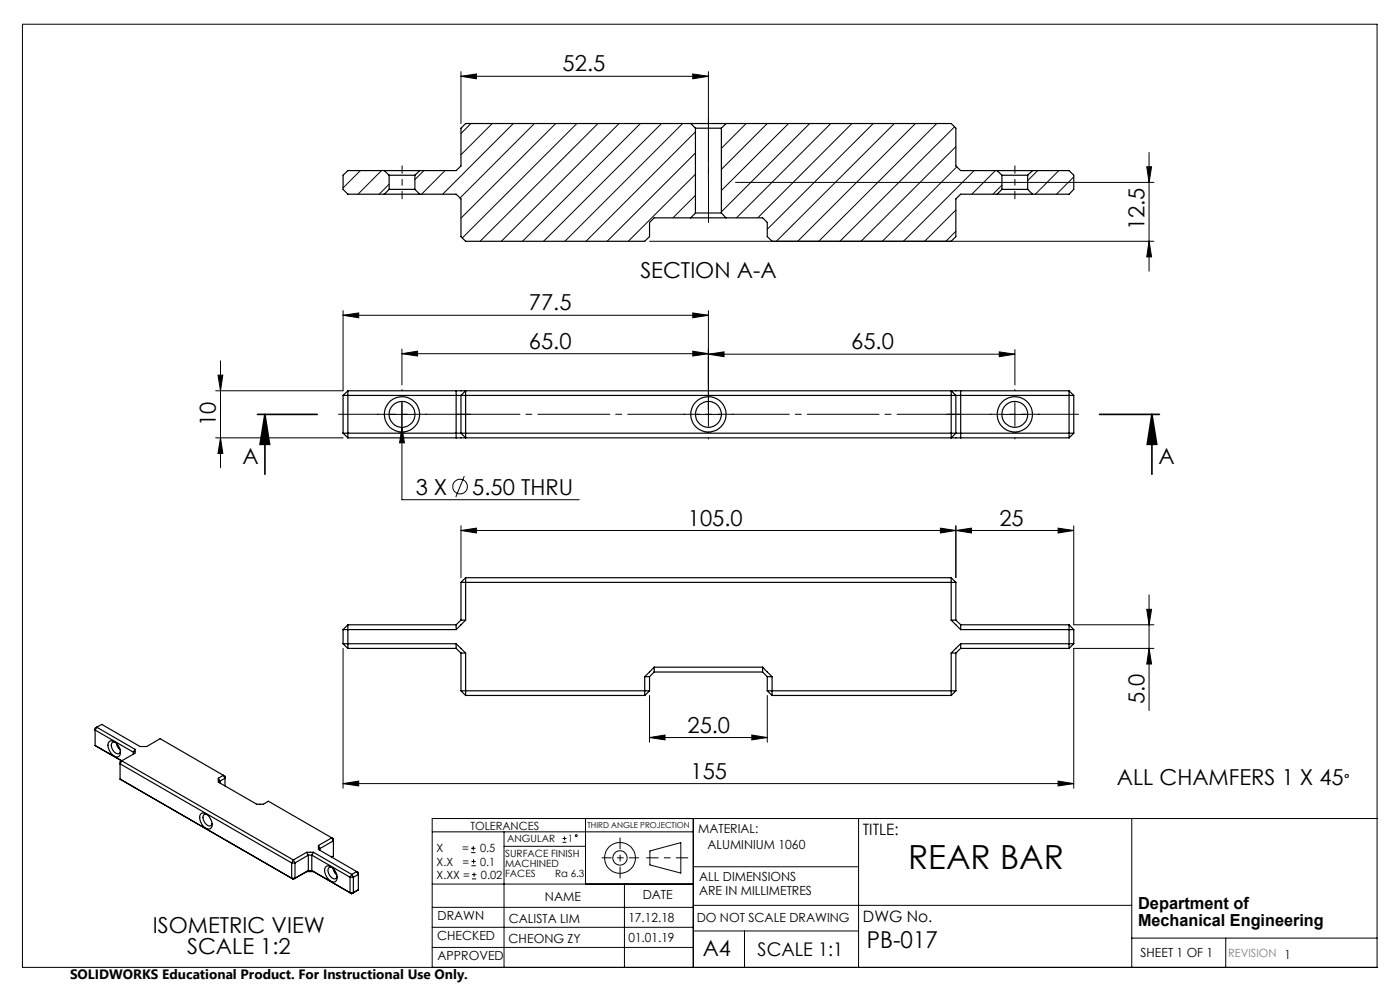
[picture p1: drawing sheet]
<svg xmlns="http://www.w3.org/2000/svg" width="297mm" height="210mm" viewBox="0 0 297 210" stroke-linecap="round" stroke-linejoin="round" font-family="sans-serif">
<g fill="none" stroke="#000" stroke-width=".21">
<path d="M4.8 5.1h287.3v200.1h-287.3zM97.8 16.2l3.3-.5v1zM97.8 15.2v11M97.8 16.2h52.5M147 15.7l3.3 .5-3.3 .5zM150.3 15.2v23M76.4 36.2l-3.6 3.7M80.9 36.2l-4.9 5M82.5 39.1l-2.1 2.1M89.9 36.2l-1.9 1.9M94.4 36.2l-5 5M99.9 26.2l-2.1 2.1"/>
<path d="M104.4 26.2l-6.6 6.6M108.9 26.2l-15 15M113.4 26.2l-15.8 15.8M117.9 26.2l-20.1 20.1M122.4 26.2l-24.3 24.3M126.9 26.2l-25.1 25M131.3 26.2l-24.9 25M135.9 26.2l-25.1 25M140.3 26.2l-25 25M144.8 26.2l-25 25M147.5 28l-23.2 23.2M147.5 32.4l-18.7 18.8"/>
<path d="M147.5 37l-14.2 14.2M156 38.7h88.8M158.3 26.2l-5.3 5.3M162.8 26.2l-9.8 9.7M167.3 26.2l-14.3 14.2M171.8 26.2l-18.8 18.7M176.2 26.2l-20 20M180.7 26.2l-19.9 20M185.2 26.2l-22.4 22.4M189.7 26.2l-25 25M194.2 26.2l-25 25M198.7 26.2l-25 25"/>
<path d="M202.5 26.9l-24.3 24.3M202.8 31.1l-20.1 20.1M203 35.4l-15.8 15.8M206.7 36.2l-15 15M211.2 36.2l-5 5M212.5 39.3l-1.9 1.9M220.1 36.2l-2.1 2.1M224.6 36.2l-5 5M227.8 37.5l-3.7 3.7M243.3 35.4h1l-.5 3.3zM243.8 32.3v25.2M137.8 51.2h107"/>
<path d="M147.5 41.4l-4.7 4.8M202.8 44.5l-6.7 6.7M202.8 49.1l-2.1 2.1M243.8 51.2l.5 3.3h-1zM46.2 79.6h1.1l-.5 3.3zM46.8 76.5v22.7M72.8 66.9l3.3-.5v1zM72.8 65.9v17h-27M72.8 66.9h77.5M85.3 75l3.3-.5v1zM85.3 74v7.7M85.3 75h65"/>
<path d="M147 66.4l3.3 .5-3.3 .5zM147 74.5l3.3 .5-3.3 .5zM150.3 75.1l3.3-.5v1.1zM150.3 65.9v24.5M150.3 75.1h65M212 74.6l3.3 .5-3.3 .6zM215.3 74.1v7.6M45.8 92.9h27M46.8 92.9l.5 3.3h-1.1zM82.8 87.9h5M85.3 90.7l.5 3.2h-1zM85.3 85.2v20.8h37.6"/>
<path d="M147.8 87.9h5M212.8 87.9h5M215.3 85.4v5M97.8 112.5l3.3-.5v1.1zM97.8 111.5v11M98.5 101l-1.8 4.4M199.5 112l3.3 .5-3.3 .6zM202.8 112.5l3.3-.5v1.1zM202.8 111.5v11M224.5 112l3.3 .5-3.3 .6zM227.8 112.5h-130M227.8 111.5v21h17"/>
<path d="M72.8 137.5v29.7M243.3 129.2h1l-.5 3.3zM243.8 137.5l.5 3.4h-1zM243.8 126.2v24.5M244.8 137.5h-17v29.7M137.8 156.4l3.3-.5v1zM137.8 147.5v9.9M137.8 156.4h25M159.5 155.9l3.3 .5-3.3 .5zM162.8 147.5v9.9M72.8 166.2l3.3-.5v1zM72.8 166.2h155"/>
<path d="M91.7 176.5h55.4M99.9 179.9h1M100.4 179.5v.9M106.9 176.5v28.7M106.9 179.5h17.3M119.3 178.7h.9M119.3 177.9h.9M119.8 177.4v.9M124.2 173.6v13.9M147.1 173.6v31.6M182.1 173.6v31.6M224.5 165.7l3.3 .5-3.3 .5z"/>
<path d="M240.1 173.6v31.6M292.1 173.6h-200.4v31.6M91.7 196.7h55.4M91.7 192.5h55.4M91.7 187.5h55.4M99.9 180.9h1M100 183.6h.9M100 182.7h.9M100.1 186.4h.9M100.1 185.5h.9M100.5 182.3v.9M100.6 185.1v.9"/>
<path d="M132.5 187.5v17.7M137.9 180.5l6.5-1.8v6.5l-6.5-1.7zM147.1 183.9h35M147.1 197.5h35M147.1 192h93M157.9 197.5v7.7M240.1 199h52M260 199v6.2M91.7 201h55.4"/>
<circle cx="97.6" cy="103.2" r="1.55"/>
<circle cx="122.2" cy="177.3" r=".2"/>
<circle cx="131.5" cy="182" r="1.52"/>
<circle cx="131.5" cy="182" r="3.3"/>
</g>
<path d="M145.9 182h-8.7" fill="none" stroke="#000" stroke-width=".21" stroke-dasharray="15.2 1.3 1.3 1.3" stroke-dashoffset="12.8"/>
<path d="M131.5 177.7v8.6" fill="none" stroke="#000" stroke-width=".21" stroke-dasharray="15.2 1.3 1.3 1.3" stroke-dashoffset="12.9"/>
<path d="M127.7 182h7.8" fill="none" stroke="#000" stroke-width=".21" stroke-dasharray="15.2 1.3 1.3 1.3" stroke-dashoffset="13.3"/>
<path d="M54.6 87.9h12.7M56.2 87.9l1 6.4h-2zM56.2 87.9v12.7M233.3 87.9h12.7M244.4 87.9l1 6.4h-2zM244.4 87.9v12.7" fill="none" stroke="#000" stroke-width=".35"/>
<path d="M80.3 87.9h-.2M85.3 82.9v-.3M85.3 92.9v.2M90.3 87.9h.3M145.3 87.9h-.2M150.3 82.9v-.3M150.3 92.9v.2M155.3 87.9h.3M210.3 87.9h-.2M215.3 82.9v-.3M215.3 92.9v.2M220.3 87.9h.3" fill="none" stroke="#000" stroke-width=".21" stroke-dasharray="15.2 1.3 1.3 1.3"/>
<path d="M203.8 87.9h-107" fill="none" stroke="#000" stroke-width=".21" stroke-dasharray="15.2 1.3 1.3 1.3" stroke-dashoffset="1.7"/>
<path d="M99.8 87.9h-28M228.8 87.9h-28" fill="none" stroke="#000" stroke-width=".21" stroke-dasharray="15.2 1.3 1.3 1.3" stroke-dashoffset="3.1"/>
<path d="M215.3 35.2v7M85.3 42.2v-7" fill="none" stroke="#000" stroke-width=".21" stroke-dasharray="15.2 1.3 1.3 1.3" stroke-dashoffset="13.6"/>
<path d="M150.3 25.2v22" fill="none" stroke="#000" stroke-width=".21" stroke-dasharray="15.2 1.3 1.3 1.3" stroke-dashoffset="6.1"/>
<g fill="#000">
<path d="M147 74.5l3.3 .5-3.3 .5zM85.3 75l3.3-.5v1zM199.5 112l3.3 .5-3.3 .6zM97.8 112.5l3.3-.5v1.1z"/>
<path d="M46.8 92.9l.5 3.3h-1.1zM46.2 79.6h1.1l-.5 3.3z"/>
<path d="M85.3 90.7l-.5 3.2h1zM72.8 66.9l3.3-.5v1zM147 66.4l3.3 .5-3.3 .5zM150.3 75.1l3.3-.5v1.1zM212 74.6l3.3 .5-3.3 .6zM72.8 166.2l3.3-.5v1zM224.5 165.7l3.3 .5-3.3 .5zM137.8 156.4l3.3-.5v1zM159.5 155.9l3.3 .5-3.3 .5zM202.8 112.5l3.3-.5v1.1zM224.5 112l3.3 .5-3.3 .6zM97.8 16.2l3.3-.5v1zM147 15.7l3.3 .5-3.3 .5z"/>
<path d="M244.4 87.9l1 6.4h-2zM56.2 87.9l1 6.4h-2z"/>
<path d="M243.3 129.2h1l-.5 3.3zM243.8 137.5l.5 3.4h-1zM243.3 35.4h1l-.5 3.3zM243.8 51.2l.5 3.3h-1z"/>
</g>
<g fill="none" stroke="#000" stroke-width=".25">
<path d="M81.5 36.2h7.5M81.5 36.2h-7.7l-1 1v3l1 1h7.7M81.5 36.2l1 1M82.5 37.2h5.5M82.5 37.2v3M88 37.2v3M89 36.2l-1 1M146.5 26.2h7.5M146.5 26.2h-47.7l-1 1v8l-1 1h-7.8M146.5 26.2l1 1M147.5 27.2h5.5M147.5 27.2v18"/>
<path d="M153 27.2v18M154 26.2h47.8l1 1v8l1 1h7.7M154 26.2l-1 1M211.5 36.2h7.5M211.5 36.2l1 1M212.5 37.2h5.5M212.5 37.2v3M218 37.2v3M219 36.2h7.8l1 1v3l-1 1h-7.8M219 36.2l-1 1M81.5 41.2h7.5M82.5 40.2h5.5"/>
<path d="M82.5 40.2l-1 1M88 40.2l1 1M89 41.2h7.8l1 1v8l1 1h38l1-1v-3l1-1h7.7M146.5 46.2h7.5M147.5 45.2h5.5M147.5 45.2l-1 1M153 45.2l1 1M211.5 41.2h7.5M211.5 41.2h-7.7l-1 1v8l-1 1h-38l-1-1v-3l-1-1h-7.8M212.5 40.2h5.5M212.5 40.2l-1 1M218 40.2l1 1"/>
<path d="M72.8 83.9h155M72.8 91.9h155M72.8 91.9l1 1M72.8 83.9v8M73.8 82.9h153M73.8 92.9h153M73.8 82.9l-1 1M73.8 82.9v10M96.8 82.9v10M97.8 83.9l1-1v10l-1-1zM201.8 82.9l1 1v8l-1 1zM203.8 82.9v10"/>
<path d="M226.8 82.9v10M226.8 82.9l1 1M227.8 83.9v8M227.8 91.9l-1 1M72.8 133.6v3M72.8 133.6h24M72.8 136.6h24M72.8 136.6l1 .9M73.8 132.5v5M73.8 137.5h23M73.8 132.5l-1 1.1M73.8 132.5h23"/>
<path d="M96.8 132.5v1.1M96.8 136.6v.9M96.8 136.6l2 1.9M96.8 137.5l1 1M97.8 123.5v8M97.8 138.5v8M97.8 123.5h105M97.8 138.5h1M97.8 131.5h1M97.8 131.5l-1 1M98.8 122.5v9M98.8 138.5v9"/>
<path d="M98.8 131.5l-2 2.1M98.8 122.5l-1 1M98.8 122.5h103M201.8 122.5v9M201.8 138.5v9M201.8 131.5l2 2.1M201.8 138.5h1M201.8 131.5h1M201.8 122.5l1 1M202.8 123.5v8M202.8 138.5v8M202.8 131.5l1 1"/>
<path d="M203.8 132.5v1.1M203.8 136.6v.9M203.8 133.6h24M203.8 136.6h24M203.8 136.6l-2 1.9M203.8 137.5l-1 1M203.8 137.5h23M203.8 132.5h23M226.8 132.5v5M226.8 132.5l1 1.1M227.8 133.6v3M227.8 136.6l-1 .9"/>
<path d="M20.2 158.1l5.6 3.3M20.2 158.1l.3 .3M20.5 154.3l8.1 4.7M20.5 154.3l1.1-.6 8.1 4.7h1.4l2.9-1.7 13.4 7.8M20.5 154.3l-.3 .6 8.1 4.7M20.5 154.3l-.3 .2v3.6M23.1 157.4a1.24 1.24 0 0 1 1.9 .7 1.86 1.86 0 0 1 .2 2.4 2.05 2.05 0 0 1-2.2-1.9l-.1-.5zM24.4 157.4a.68 .68 0 0 0-.8 .3 .68 .68 0 0 0 .1 .9 1.4 1.4 0 0 0 1.6 1.2l.2-.4M24.7 157.7l.2 .7 .6 .6M24.8 157.8l.6 1.1M28.3 159.6v.4M28.6 159v.8l-2.8 1.6"/>
<path d="M28.6 159l-.3 .6M97.8 146.5h40M97.8 146.5l1 1M98.8 147.5h38M136.8 143.5v4M136.8 143.5h1M137.8 146.5l-1 1M137.8 143.5v3M138.8 141.5h23M138.8 141.5l-2 2M138.8 141.5v1M138.8 142.5l-1 1"/>
<path d="M138.8 142.5h23M161.8 141.5l2 2M161.8 142.5l1 1M161.8 141.5v1M162.8 146.5h40M162.8 146.5l1 1M162.8 143.5h1M162.8 143.5v3M163.8 147.5h38M163.8 143.5v4M202.8 146.5l-1 1M25.5 165.3l36.7 21.2"/>
<path d="M25.5 165.3l.3 .2M25.8 161.4l36.4 21M25.8 161.4l-.3 .6 36.4 21M25.8 161.4l-.3 .2v3.7M42.5 172.7a1.24 1.24 0 0 1 1.9 .7 1.61 1.61 0 0 1 0 2.5 2.4 2.4 0 0 1-1.9-3.2zM43.9 172.7a.7 .7 0 0 0-.8 .3 .7 .7 0 0 0 0 .9 1.4 1.4 0 0 0 1.7 1.2l.2-.4M46.3 165.1v.8l8.2 4.7h1.4l1-.6 13.5 7.7M46.3 165.1l.4 .6M46.7 165.7v.4M47.4 164.5l-1.1 .6M47.4 164.5l.3 .6-1 .6M47.4 164.5l.3 .2v2"/>
<path d="M67.6 179.3v.9l8.1 4.7M67.6 179.3l.3 .7M67.9 180v.4M70.4 177.7l-2.8 1.6M70.4 177.7l.3 .7-2.8 1.6M70.4 177.7l.3 .2v3.7l-.3 .2M61.9 183h.7M61.9 183v3.3M61.9 186.3h.7M61.9 186.3l.3 .2M62.2 182.4l.4 .6M62.2 182.4l-.3 .6"/>
<path d="M62.6 183v3.3M62.6 186.3l-.4 .2M65.1 180.8l-2.9 1.6M65.1 180.8h1.4M65.1 180.8l.3 .6M65.1 184.9l-2.9 1.6M65.4 181.4l-2.8 1.6M65.4 181.4v3.3M65.4 184.7l-2.8 1.6M65.4 181.4h.7M65.4 184.7h.7M65.4 184.7l-.3 .2"/>
<path d="M66.1 184.7l8.5 4.9M66.1 181.4l8.2 4.7M66.1 181.4v3.3M66.1 184.7l.4 .2h-1.4M66.5 180.8l8.1 4.7M66.5 180.8l-.4 .6M69.1 183.9a1.15 1.15 0 0 1 1.8 .6 1.81 1.81 0 0 1 .2 2.5 2.01 2.01 0 0 1-2.1-1.7l-.1-.8zM70.4 184a.74 .74 0 0 0-.8 .3 .74 .74 0 0 0 .1 .9 1.26 1.26 0 0 0 1.6 1.1l.2-.4M70.7 184.2l.1 .5 .6 .9M70.8 184.3l.6 1.1M74.3 186.1h.7M74.3 189.4h.7"/>
<path d="M74.3 186.1v3.3M74.3 189.4l.3 .2M74.6 185.5l.4 .6M74.6 185.5l-.3 .6M75 186.1v3.3M75.7 184.9l-1.1 .6M75.7 184.9l.3 .6-1 .6M75.7 184.9l.3 .2v3.7M76 188.8l-1 .6M76 188.8l-1.4 .8"/>
<circle cx="85.3" cy="87.9" r="3.7"/>
<circle cx="85.3" cy="87.9" r="2.75"/>
<circle cx="150.3" cy="87.9" r="3.7"/>
<circle cx="150.3" cy="87.9" r="2.75"/>
<circle cx="215.3" cy="87.9" r="2.74"/>
<circle cx="215.3" cy="87.9" r="3.8"/>
</g>
<text font-size="7.1" x="192.6" y="184.3">REAR BAR</text>
<text font-size="4.9" x="183.9" y="201">PB-017</text>
<g font-size="4.7">
<text x="119.4" y="15.2">52.5</text>
<text x="242.8" y="48.8" transform="rotate(-90 242.8 48.8)">12.5</text>
<text x="135.8" y="58.9">SECTION A-A</text>
<text x="112.2" y="65.9">77.5</text>
<text x="112.2" y="74">65.0</text>
<text x="180.6" y="74.1">65.0</text>
<text x="45.8" y="90.3" transform="rotate(-90 45.8 90.3)">10</text>
<text x="51.4" y="98.5">A</text>
<text x="245.8" y="98.5">A</text>
<text x="88.2" y="104.9">3 X</text>
<text x="100.2" y="104.9">5.50 THRU</text>
<text x="145.9" y="111.5">105.0</text>
<text x="212" y="111.5">25</text>
<text x="242.8" y="149.4" transform="rotate(-90 242.8 149.4)">5.0</text>
<text x="145.9" y="155.4">25.0</text>
<text x="146.5" y="165.2">155</text>
<text x="236.9" y="166.6">ALL CHAMFERS 1 X 45</text>
<text x="32.4" y="197.9">ISOMETRIC VIEW</text>
<text x="39.7" y="202.4">SCALE 1:2</text>
<text x="149.1" y="202.9">A4</text>
</g>
<text font-size="4" x="160.7" y="202.8">SCALE 1:1</text>
<text font-size="3.9" x="285.1" y="166.6">°</text>
<g font-size="3.5">
<text x="241.4" y="192.8">Department of</text>
<text x="241.4" y="196.3">Mechanical Engineering</text>
</g>
<g font-size="3.3">
<text x="183" y="177.2">TITLE:</text>
<text x="183.1" y="195.7">DWG No.</text>
</g>
<text font-size="2.9" x="14.9" y="207.6">SOLIDWORKS Educational Product. For Instructional Use Only.</text>
<g font-size="2.7">
<text x="148.1" y="176.7">MATERIAL:</text>
<text x="150.1" y="180.1">ALUMINIUM 1060</text>
<text x="115.6" y="191">NAME</text>
<text x="136.3" y="190.8">DATE</text>
<text x="148.3" y="186.8">ALL DIMENSIONS</text>
<text x="148.3" y="189.8">ARE IN MILLIMETRES</text>
<text x="92.8" y="195.2">DRAWN</text>
<text x="107.9" y="195.7">CALISTA LIM</text>
<text x="133.3" y="195.6">17.12.18</text>
<text x="147.8" y="195.7">DO NOT SCALE DRAWING</text>
<text x="92.8" y="199.3">CHECKED</text>
<text x="92.8" y="203.6">APPROVED</text>
<text x="107.9" y="199.9">CHEONG ZY</text>
<text x="133.3" y="199.8">01.01.19</text>
<text x="242" y="203">SHEET 1 OF 1</text>
</g>
<g font-size="2.4">
<text x="99.8" y="176">TOLERANCES</text>
<text x="92.6" y="180.8">X</text>
<text x="92.6" y="183.6">X.X</text>
<text x="98" y="180.8">=</text>
<text x="98.1" y="183.6">=</text>
<text x="101.8" y="180.8">0.5</text>
<text x="101.9" y="183.6">0.1</text>
<text x="92.6" y="186.4">X.XX =</text>
<text x="102" y="186.4">0.02</text>
</g>
<text font-size="2.4" fill="#808080" x="260.6" y="203">REVISION 1</text>
<g font-size="2.1">
<text x="107.6" y="178.6">ANGULAR</text>
<text x="120.5" y="178.6">1</text>
<text x="107.2" y="181.8">SURFACE FINISH</text>
<text x="107.2" y="183.9">MACHINED</text>
<text x="107.2" y="186">FACES</text>
<text x="117.8" y="186">Ra 6.3</text>
</g>
<text font-size="1.7" x="124.6" y="175.7">THIRD ANGLE PROJECTION</text>
</svg>
